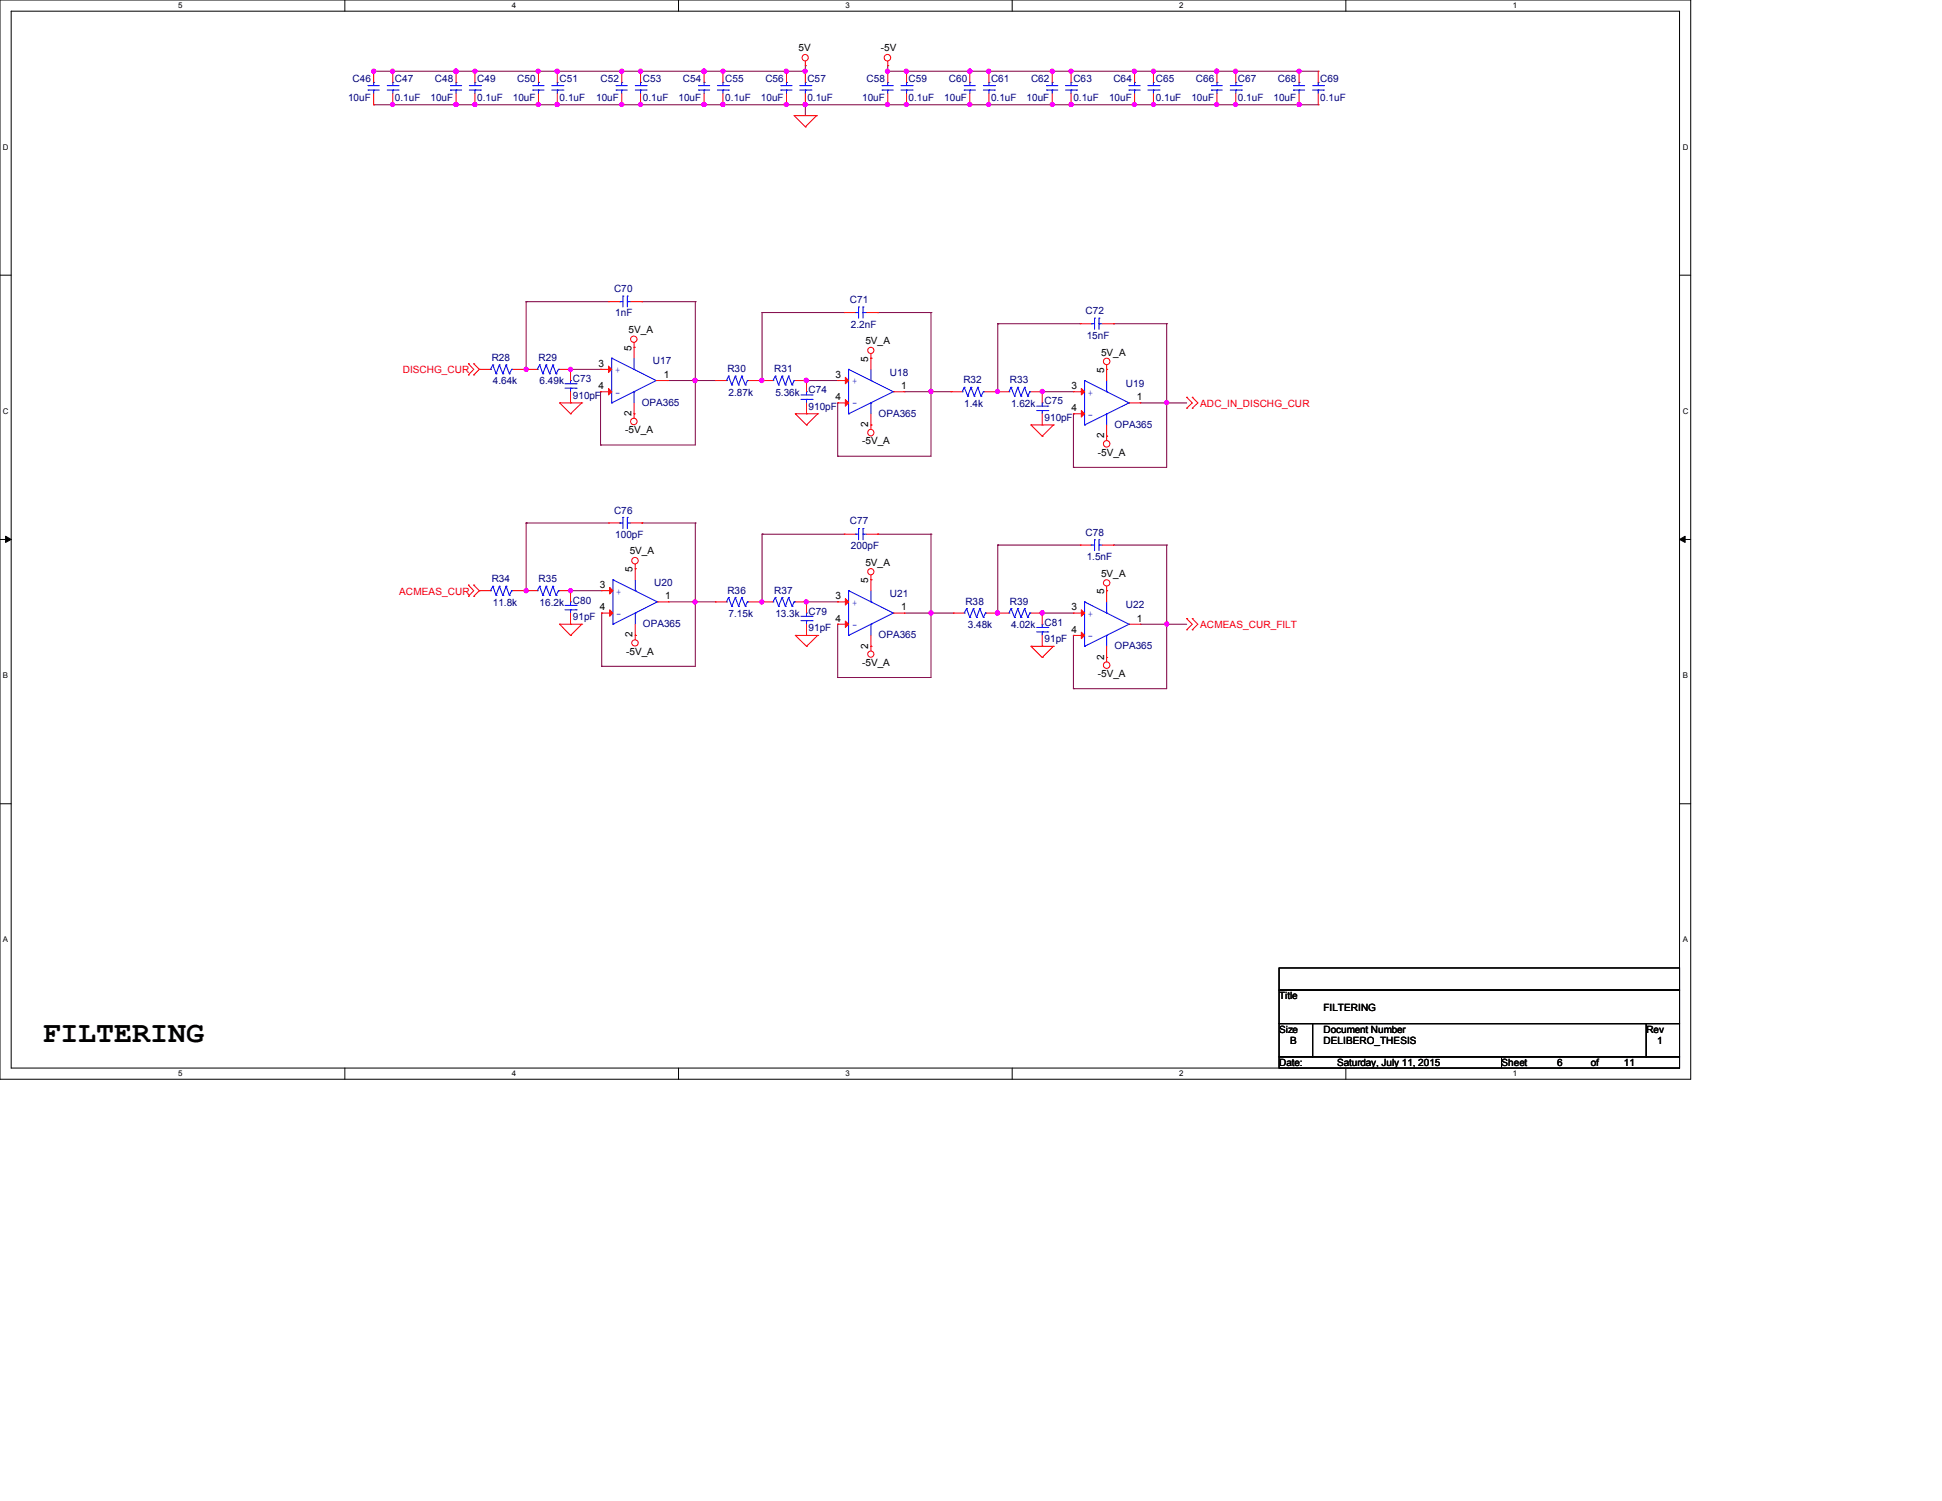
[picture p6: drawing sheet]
<svg xmlns="http://www.w3.org/2000/svg" width="279mm" height="216mm" viewBox="0 0 279 216" stroke-linecap="round" stroke-linejoin="round" font-family="sans-serif">
<path d="M0 0h243.2v155.2h-243.2zM1.6 1.6h240v152h-240z" fill="none" stroke="#000" stroke-width=".14"/>
<g fill="#fff">
<path d="M25.6 .2h.6v1.2h-.6z"/>
<path d="M25.6 153.8h.6v1.2h-.6z"/>
</g>
<path d="M49.6 0v1.6M49.6 153.6v1.6" fill="none" stroke="#000" stroke-width=".14"/>
<g fill="#fff">
<path d="M73.6 .2h.6v1.2h-.6z"/>
<path d="M73.6 153.8h.6v1.2h-.6z"/>
</g>
<path d="M97.6 0v1.6M97.6 153.6v1.6" fill="none" stroke="#000" stroke-width=".14"/>
<g fill="#fff">
<path d="M121.6 .2h.6v1.2h-.6z"/>
<path d="M121.6 153.8h.6v1.2h-.6z"/>
</g>
<path d="M145.6 0v1.6M145.6 153.6v1.6" fill="none" stroke="#000" stroke-width=".14"/>
<g fill="#fff">
<path d="M169.6 .2h.6v1.2h-.6z"/>
<path d="M169.6 153.8h.6v1.2h-.6z"/>
</g>
<path d="M193.6 0v1.6M193.6 153.6v1.6" fill="none" stroke="#000" stroke-width=".14"/>
<g fill="#fff">
<path d="M217.6 .2h.6v1.2h-.6z"/>
<path d="M217.6 153.8h.6v1.2h-.6z"/>
<path d="M.4 20.6h.8v1.2h-.8z"/>
<path d="M242.1 20.6h.7v1.2h-.7z"/>
<path d="M.4 58.5h.8v1.2h-.8z"/>
<path d="M242.1 58.5h.7v1.2h-.7z"/>
</g>
<path d="M0 39.6h1.6M241.6 39.6h1.6" fill="none" stroke="#000" stroke-width=".14"/>
<g fill="#fff">
<path d="M.4 96.6h.7v1.1h-.7z"/>
<path d="M242.1 96.6h.7v1.1h-.7z"/>
</g>
<path d="M0 77.6h1.6M241.6 77.6h1.6" fill="none" stroke="#000" stroke-width=".14"/>
<path d="M.8 77.1l.8 .5-.8 .4zM241.6 77.6l.8-.5v.9z" fill="#000" stroke="#000" stroke-width=".14"/>
<g fill="#fff">
<path d="M.4 134.6h.7v1.2h-.7z"/>
<path d="M242.1 134.6h.7v1.2h-.7z"/>
</g>
<path d="M0 115.6h1.6M241.6 115.6h1.6M184 139.2h57.6v3.2h-57.6zM184 142.4h57.6v4.8h-57.6zM184 147.2h4.8v4.8h-4.8zM184 152h32v1.6h-32zM188.8 147.2h48.1v4.8h-48.1zM216 152h25.6v1.6h-25.6zM236.9 147.2h4.7v4.8h-4.7z" fill="none" stroke="#000" stroke-width=".14"/>
<g fill="none" stroke="#800040" stroke-width=".14">
<path d="M53.6 10.2h.1M53.8 15.1h.1M53.8 10.2h.1M53.8 15.1h135.9M56.5 10.2h.1M56.5 15.1h.1M65.6 15.1h.1M65.6 10.2h.1M68.3 15.1h.1M68.3 10.2h.1M77.5 10.2h.1M77.5 15.1h.1"/>
<path d="M80.2 10.2h.1M80.2 15.1h.1M89.5 15.1h.1M89.5 10.2h.1M92.2 10.2h.1M92.2 15.1h.1M101.3 15.1h.1M101.3 10.2h.1M104 15.1h.1M104 10.2h.1M113.2 10.2h.1M113.2 15.1h.1"/>
<path d="M115.9 15.1h.1M115.9 9.4h.1M115.9 9.4v.8h-62.3M115.9 15.1v1.5M127.7 9.4h.1M127.7 10.2h.1M127.7 15.1h.1M127.7 9.4v.8M127.7 10.2h62M130.4 15.1h.1M130.4 10.2h.1M139.5 15.1h.1"/>
<path d="M139.5 10.2h.1M142.3 15.1h.1M142.3 10.2h.1M151.4 10.2h.1M151.4 15.1h.1M154.1 15.1h.1M154.1 10.2h.1M163.2 15.1h.1M163.2 10.2h.1M165.9 10.2h.1M165.9 15.1h.1M175.1 15.1h.1"/>
<path d="M175.1 10.2h.1M177.8 15.1h.1M177.8 10.2h.1M186.9 15.1h.1M186.9 10.2h.1M75.4 53.1h.1M75.7 43.4h.1M75.7 43.4v9.7h-.3M75.7 43.4h11.8M82.1 53.1h.1M82.1 53.1h4.3M86.4 56.3h.1"/>
<path d="M86.4 56.3v7.7M92.3 43.4h.1M92.3 43.4h7.7M96 54.7h6.9M100 54.7h.1M100 43.4h.1M100 43.4v20.6h-13.6M109.3 54.7h.1M109.6 45h.1M109.6 45v9.7h-.3M109.6 45h11.9M116 54.7h.1"/>
<path d="M116 54.7h4.5M120.5 58h.1M120.5 58v7.6M126.3 45h.1M126.3 45h7.6M130.1 56.3h6.7M133.9 56.3h.1M133.9 45h.1M133.9 45v20.6h-13.4M143.2 56.3h.1M143.6 46.6h.1M143.6 46.6v9.7h-.4"/>
<path d="M143.6 46.6h11.8M149.9 56.3h.1M149.9 56.3h4.5M154.4 59.5h.1M154.4 59.5v7.7M160.2 46.6h.1M160.2 46.6h7.7M164 58h6.7M167.9 58h.1M167.9 46.6h.1M167.9 46.6v20.6h-13.5M75.7 75.2h.1"/>
<path d="M75.7 75.2v9.8h-.3M75.7 75.2h11.8M86.4 64h.1M92.3 75.2h.1M92.3 75.2h7.7M100 75.2h.1M100 75.2v20.6h-13.4M109.6 76.8h.1M109.6 76.8v9.8h-.3M109.6 76.8h11.9M120.5 65.6h.1M126.3 76.8h.1"/>
<path d="M126.3 76.8h7.6M133.9 76.8h.1M133.9 76.8v20.7h-13.4M143.6 78.4h.1M143.6 78.4v9.8M143.6 78.4h11.8M154.4 67.2h.1M160.2 78.4h.1M160.2 78.4h7.7M167.9 78.4h.1M167.9 78.4v20.7h-13.5M75.4 85h.1"/>
<path d="M82.1 85h.1M82.1 85h4.5M86.6 88.2h.1M86.6 95.8h.1M86.6 88.2v7.6M96.2 86.6h6.7M100 86.6h.1M109.3 86.6h.1M116 86.6h.1M116 86.6h4.5M120.5 97.5h.1M120.5 89.8h.1"/>
<path d="M120.5 89.8v7.7M130.1 88.2h7.1M133.9 88.2h.1M149.9 88.2h.1M149.9 88.2h4.5M154.4 91.4h.1M154.4 99.1h.1M154.4 91.4v7.7M164 89.8h6.7M167.9 89.8h.1"/>
</g>
<g fill="#f0f" stroke="#f0f" stroke-width=".14">
<circle cx="127.7" cy="15" r=".3"/>
<circle cx="115.8" cy="15" r=".3"/>
<circle cx="130.4" cy="15" r=".3"/>
<circle cx="127.7" cy="10.2" r=".3"/>
<circle cx="82.1" cy="53.1" r=".3"/>
<circle cx="75.7" cy="53.1" r=".3"/>
<circle cx="100" cy="54.7" r=".31"/>
<circle cx="116" cy="54.7" r=".31"/>
<circle cx="109.6" cy="54.7" r=".31"/>
<circle cx="133.9" cy="56.3" r=".3"/>
<circle cx="149.9" cy="56.3" r=".3"/>
<circle cx="167.9" cy="57.9" r=".3"/>
<circle cx="143.5" cy="56.3" r=".3"/>
<circle cx="154.1" cy="15" r=".3"/>
<circle cx="139.5" cy="15" r=".3"/>
<circle cx="139.5" cy="10.2" r=".3"/>
<circle cx="130.4" cy="10.2" r=".3"/>
<circle cx="154.1" cy="10.2" r=".3"/>
<circle cx="104" cy="15" r=".3"/>
<circle cx="89.5" cy="15" r=".3"/>
<circle cx="101.3" cy="15" r=".31"/>
<circle cx="101.3" cy="10.2" r=".31"/>
<circle cx="92.2" cy="10.2" r=".3"/>
<circle cx="115.8" cy="10.2" r=".3"/>
<circle cx="113.1" cy="10.2" r=".3"/>
<circle cx="92.2" cy="15" r=".3"/>
<circle cx="113.1" cy="15" r=".3"/>
<circle cx="104" cy="10.2" r=".3"/>
<circle cx="89.5" cy="10.2" r=".3"/>
<circle cx="167.9" cy="89.7" r=".3"/>
<circle cx="149.9" cy="88.2" r=".31"/>
<circle cx="143.5" cy="88.2" r=".31"/>
<circle cx="82.1" cy="85" r=".3"/>
<circle cx="75.7" cy="85" r=".3"/>
<circle cx="100" cy="86.6" r=".3"/>
<circle cx="116" cy="86.6" r=".3"/>
<circle cx="133.9" cy="88.2" r=".31"/>
<circle cx="109.6" cy="86.6" r=".3"/>
<circle cx="68.3" cy="15" r=".3"/>
<circle cx="65.6" cy="15" r=".31"/>
<circle cx="65.6" cy="10.2" r=".31"/>
<circle cx="56.5" cy="10.2" r=".3"/>
<circle cx="77.4" cy="10.2" r=".3"/>
<circle cx="56.5" cy="15" r=".3"/>
<circle cx="77.4" cy="15" r=".3"/>
<circle cx="68.3" cy="10.2" r=".3"/>
<circle cx="53.8" cy="10.2" r=".3"/>
<circle cx="80.2" cy="10.2" r=".31"/>
<circle cx="80.2" cy="15" r=".31"/>
<circle cx="177.8" cy="15" r=".3"/>
<circle cx="163.2" cy="15" r=".3"/>
<circle cx="186.9" cy="15" r=".3"/>
<circle cx="175" cy="15" r=".3"/>
<circle cx="175" cy="10.2" r=".3"/>
<circle cx="165.9" cy="10.2" r=".3"/>
<circle cx="186.9" cy="10.2" r=".3"/>
<circle cx="177.8" cy="10.2" r=".3"/>
<circle cx="165.9" cy="15" r=".3"/>
<circle cx="163.2" cy="10.2" r=".3"/>
<circle cx="151.4" cy="15" r=".3"/>
<circle cx="142.2" cy="15" r=".3"/>
<circle cx="151.4" cy="10.2" r=".3"/>
<circle cx="142.2" cy="10.2" r=".3"/>
</g>
<g fill="none" stroke="#f00" stroke-width=".14">
<path d="M53.8 15.1h.1M53.8 10.2h.1M53.8 10.2v1.7M53.8 13.5v1.6M56.5 15.1h.1M56.5 10.2h.1M56.5 10.2v1.7M56.5 13.5v1.6M65.6 15.1h.1M65.6 10.2h.1M65.6 10.2v1.7M65.6 13.5v1.6"/>
<path d="M68.3 15.1h.1M68.3 10.2h.1M68.3 10.2v1.7M68.3 13.5v1.6M77.5 15.1h.1M77.5 10.2h.1M77.5 10.2v1.7M77.5 13.5v1.6M80.2 15.1h.1M80.2 10.2h.1M80.2 10.2v1.7M80.2 13.5v1.6"/>
<path d="M89.5 15.1h.1M89.5 10.2h.1M89.5 10.2v1.7M89.5 13.5v1.6M92.2 15.1h.1M92.2 10.2h.1M92.2 10.2v1.7M92.2 13.5v1.6M101.3 15.1h.1M101.3 10.2h.1M101.3 10.2v1.7M101.3 13.5v1.6"/>
<path d="M104 15.1h.1M104 10.2h.1M104 10.2v1.7M104 13.5v1.6M113.2 15.1h.1M113.2 10.2h.1M113.2 10.2v1.7M113.2 13.5v1.6M114.3 16.6h.1M114.3 16.6h3.2M114.3 16.6l1.6 1.6M115.9 9.4h.1"/>
<path d="M115.9 18.2h.1M115.9 15.1h.1M115.9 10.2h.1M115.9 8.8v.6M115.9 10.2v1.7M115.9 13.5v1.6M117.5 16.6h.1M117.5 16.6l-1.6 1.6M127.7 9.4h.1M127.7 15.1h.1M127.7 10.2h.1M127.7 8.8v.6"/>
<path d="M127.7 10.2v1.7M127.7 13.5v1.6M130.4 15.1h.1M130.4 10.2h.1M130.4 10.2v1.7M130.4 13.5v1.6M139.5 15.1h.1M139.5 10.2h.1M139.5 10.2v1.7M139.5 13.5v1.6M142.3 15.1h.1M142.3 10.2h.1"/>
<path d="M142.3 10.2v1.7M142.3 13.5v1.6M151.4 15.1h.1M151.4 10.2h.1M151.4 10.2v1.7M151.4 13.5v1.6M154.1 15.1h.1M154.1 10.2h.1M154.1 10.2v1.7M154.1 13.5v1.6M163.2 15.1h.1M163.2 10.2h.1"/>
<path d="M163.2 10.2v1.7M163.2 13.5v1.6M165.9 15.1h.1M165.9 10.2h.1M165.9 10.2v1.7M165.9 13.5v1.6M175.1 15.1h.1M175.1 10.2h.1M175.1 10.2v1.7M175.1 13.5v1.6M177.8 15.1h.1M177.8 10.2h.1"/>
<path d="M177.8 10.2v1.7M177.8 13.5v1.6M186.9 15.1h.1M186.9 10.2h.1M186.9 10.2v1.7M186.9 13.5v1.6M189.7 15.1h.1M189.7 10.2h.1M189.7 10.2v1.7M189.7 13.5v1.6M67.4 53.9h.1M67.4 52.3h.1"/>
<path d="M67.4 52.3l.8 .8-.8 .8M68.2 52.3h.1M68.2 53.9h.1M68.2 52.3l.8 .8M69 53.1h.1M69 53.1l-.8 .8M69 53.1h1.6M73.8 53.1h1.6M75.4 53.1h.1M75.7 53.1h.1M75.7 53.1h1.6M80.5 58h.1"/>
<path d="M80.5 58h3.2M80.5 58l1.6 1.5M80.5 53.1h1.6M82.1 59.5h.1M82.1 53.1h.1M82.1 58h.1M82.1 53.1v1.6M82.1 56.3v1.7M83.7 58h.1M83.7 58l-1.6 1.5M86.4 53.1h.1M86.4 56.3h.1"/>
<path d="M86.4 56.3h1.6M86.4 53.1h1.6M87.5 43.4h.1M87.5 43.4h1.7M90.7 43.4h1.6M91.2 50h.1M91.2 59.5h.1M91.2 49.3v2.2M91.2 58v2.2M92.3 43.4h.1M94.4 54.7h1.6M96 54.7h.1"/>
<path d="M102.9 54.7h.1M102.9 54.7h1.6M107.7 54.7h1.6M109.3 54.7h.1M109.6 54.7h.1M109.6 54.7h1.6M114.4 59.5h.1M114.4 59.5h3.2M114.4 59.5l1.6 1.6M114.4 54.7h1.6M116 54.7h.1M116 59.5h.1"/>
<path d="M116 54.7v1.6M116 58v1.5M117.6 59.5h.1M117.6 59.5l-1.6 1.6M120.5 54.7h.1M120.5 58h.1M120.5 58h1.6M120.5 54.7h1.6M121.5 45h.1M121.5 45h1.6M124.7 45h1.6M125.3 51.5h.1"/>
<path d="M125.3 50.9v2.2M125.3 59.5v2.3M126.3 45h.1M128.5 56.3h1.6M130.1 56.3h.1M136.8 56.3h.1M136.8 56.3h1.6M141.6 56.3h1.6M143.2 56.3h.1M143.6 56.3h.1M143.6 56.3h1.6M148.3 56.3h1.6"/>
<path d="M149.9 56.3h.1M149.9 56.3v1.7M149.9 59.5v1.6M154.4 56.3h.1M154.4 59.5h.1M154.4 59.5h1.6M154.4 56.3h1.6M155.4 46.6h.1M155.4 46.6h1.6M158.6 46.6h1.6M159.2 53.1h.1M159.2 52.5v2.2"/>
<path d="M160.2 46.6h.1M162.4 58h1.6M164 58h.1M170.7 58.7h.1M170.7 57.1h.1M170.7 57.1l.8 .9-.8 .7M171.5 58.7h.1M171.5 57.1h.1M171.5 57.1l.8 .9-.8 .7M87.5 75.2h.1M87.5 75.2h1.7M90.7 75.2h1.6"/>
<path d="M92.3 75.2h.1M116 61.1h.1M121.5 76.8h.1M121.5 76.8h1.6M124.7 76.8h1.6M125.3 61.1h.1M126.3 76.8h.1M148.3 61.1h.1M148.3 61.1h3.3M148.3 61.1l1.6 1.6M149.9 62.7h.1M149.9 61.1h.1"/>
<path d="M151.6 61.1h.1M151.6 61.1l-1.7 1.6M155.4 78.4h.1M155.4 78.4h1.6M158.6 78.4h1.6M159.2 62.7h.1M159.2 61.1v2.3M160.2 78.4h.1M67.4 85.8h.1M67.4 84.2h.1M67.4 84.2l.8 .8-.8 .8M68.2 84.2h.1"/>
<path d="M68.2 85.8h.1M68.2 84.2l.8 .8M69 85h.1M69 85l-.8 .8M69 85h1.6M73.8 85h1.6M75.4 85h.1M75.7 85h.1M75.7 85h1.6M80.5 89.8h.1M80.5 89.8h3.2M80.5 89.8l1.6 1.6"/>
<path d="M80.5 85h1.6M82.1 91.4h.1M82.1 85h.1M82.1 89.8h.1M82.1 85v1.6M82.1 88.2v1.6M83.7 89.8h.1M83.7 89.8l-1.6 1.6M86.6 85h.1M86.6 88.2h.1M86.6 85h1.6M86.6 88.2h1.6"/>
<path d="M91.4 81.8h.1M91.4 91.4h.1M91.4 81.2v2.2M91.4 89.8v2.2M94.6 86.6h1.6M96.2 86.6h.1M102.9 86.6h.1M102.9 86.6h1.6M107.7 86.6h1.6M109.3 86.6h.1M109.6 86.6h.1M109.6 86.6h1.6"/>
<path d="M114.4 91.4h.1M114.4 91.4h3.2M114.4 91.4l1.6 1.6M114.4 86.6h1.6M116 93h.1M116 91.4h.1M116 86.6h.1M116 86.6v1.6M116 89.8v1.6M117.6 91.4h.1M117.6 91.4l-1.6 1.6M120.5 86.6h.1"/>
<path d="M120.5 89.8h.1M120.5 89.8h1.6M120.5 86.6h1.6M125.3 83.4h.1M125.3 93h.1M125.3 82.7v2.3M125.3 91.4v2.2M128.5 88.2h1.6M130.1 88.2h.1M137.2 88.2h.1M137.2 88.2h1.5M141.9 88.2h3.3"/>
<path d="M143.6 88.2h.1M148.3 93h.1M148.3 93h3.3M148.3 93l1.6 1.6M148.3 88.2h1.6M149.9 94.6h.1M149.9 93h.1M149.9 88.2h.1M149.9 88.2v1.6M149.9 91.4v1.6M151.6 93h.1M151.6 93l-1.7 1.6"/>
<path d="M154.4 88.2h.1M154.4 91.4h.1M154.4 91.4h1.6M154.4 88.2h1.6M159.2 85h.1M159.2 94.6h.1M159.2 84.3v2.3M159.2 93v2.2M162.4 89.8h1.6M164 89.8h.1M170.7 90.6h.1M170.7 89h.1"/>
<path d="M170.7 89l.8 .8-.8 .8M171.5 90.6h.1M171.5 89h.1M171.5 89l.8 .8-.8 .8"/>
<circle cx="115.8" cy="8.3" r=".46"/>
<circle cx="127.7" cy="8.3" r=".47"/>
<circle cx="91.2" cy="48.8" r=".46"/>
<circle cx="125.3" cy="50.4" r=".44"/>
<circle cx="159.2" cy="52" r=".47"/>
<circle cx="91.2" cy="60.6" r=".47"/>
<circle cx="125.3" cy="62.2" r=".46"/>
<circle cx="159.2" cy="63.8" r=".47"/>
<circle cx="91.4" cy="80.6" r=".47"/>
<circle cx="91.4" cy="92.5" r=".46"/>
<circle cx="125.3" cy="82.2" r=".44"/>
<circle cx="125.3" cy="94.1" r=".44"/>
<circle cx="159.2" cy="95.7" r=".47"/>
<circle cx="159.2" cy="83.8" r=".46"/>
</g>
<g fill="none" stroke="#00f" stroke-width=".14">
<path d="M53 13h.1M53 12.3h.1M53 13h1.6M53 12.3h1.6M53.8 11.9h.1M53.8 13h.1M53.8 11.9v.4M53.8 13v.5M55.7 13h1.6M55.7 12.3h1.6M56.5 11.9h.1M56.5 13h.1"/>
<path d="M56.5 11.9v.4M56.5 13v.5M57.3 13h.1M57.3 12.3h.1M64.8 13h.1M64.8 12.3h.1M64.8 13h1.6M64.8 12.3h1.6M65.6 11.9h.1M65.6 13h.1M65.6 11.9v.4M65.6 13v.5"/>
<path d="M67.5 13h1.6M67.5 12.3h1.6M68.3 11.9h.1M68.3 13h.1M68.3 11.9v.4M68.3 13v.5M69.1 13h.1M69.1 12.3h.1M76.7 13h.1M76.7 12.3h.1M76.7 13h1.6M76.7 12.3h1.6"/>
<path d="M77.5 11.9h.1M77.5 13h.1M77.5 11.9v.4M77.5 13v.5M79.4 13h1.6M79.4 12.3h1.6M80.2 11.9h.1M80.2 13h.1M80.2 11.9v.4M80.2 13v.5M81 13h.1M81 12.3h.1"/>
<path d="M88.6 13h.1M88.6 12.3h.1M88.6 13h1.7M88.6 12.3h1.7M89.5 11.9h.1M89.5 13h.1M89.5 11.9v.4M89.5 13v.5M91.4 13h1.6M91.4 12.3h1.6M92.2 11.9h.1M92.2 13h.1"/>
<path d="M92.2 11.9v.4M92.2 13v.5M93 13h.1M93 12.3h.1M100.5 13h.1M100.5 12.3h.1M100.5 13h1.6M100.5 12.3h1.6M101.3 11.9h.1M101.3 13h.1M101.3 11.9v.4M101.3 13v.5"/>
<path d="M103.2 13h1.6M103.2 12.3h1.6M104 11.9h.1M104 13h.1M104 11.9v.4M104 13v.5M104.8 13h.1M104.8 12.3h.1M112.4 13h.1M112.4 12.3h.1M112.4 13h1.6M112.4 12.3h1.6"/>
<path d="M113.2 11.9h.1M113.2 13h.1M113.2 11.9v.4M113.2 13v.5M115.1 13h1.6M115.1 12.3h1.6M115.9 11.9h.1M115.9 13h.1M115.9 11.9v.4M115.9 13v.5M116.7 13h.1M116.7 12.3h.1"/>
<path d="M126.9 13h.1M126.9 12.3h.1M126.9 13h1.6M126.9 12.3h1.6M127.7 11.9h.1M127.7 13h.1M127.7 11.9v.4M127.7 13v.5M129.6 13h1.6M129.6 12.3h1.6M130.4 11.9h.1M130.4 13h.1"/>
<path d="M130.4 11.9v.4M130.4 13v.5M131.2 13h.1M131.2 12.3h.1M138.7 13h.1M138.7 12.3h.1M138.7 13h1.6M138.7 12.3h1.6M139.5 11.9h.1M139.5 13h.1M139.5 11.9v.4M139.5 13v.5"/>
<path d="M141.5 13h1.6M141.5 12.3h1.6M142.3 11.9h.1M142.3 13h.1M142.3 11.9v.4M142.3 13v.5M143.1 13h.1M143.1 12.3h.1M150.6 13h.1M150.6 12.3h.1M150.6 13h1.6M150.6 12.3h1.6"/>
<path d="M151.4 11.9h.1M151.4 13h.1M151.4 11.9v.4M151.4 13v.5M153.3 13h1.6M153.3 12.3h1.6M154.1 11.9h.1M154.1 13h.1M154.1 11.9v.4M154.1 13v.5M154.9 13h.1M154.9 12.3h.1"/>
<path d="M162.4 13h.1M162.4 12.3h.1M162.4 13h1.6M162.4 12.3h1.6M163.2 11.9h.1M163.2 13h.1M163.2 11.9v.4M163.2 13v.5M165.1 13h1.7M165.1 12.3h1.7M165.9 11.9h.1M165.9 13h.1"/>
<path d="M165.9 11.9v.4M165.9 13v.5M166.8 13h.1M166.8 12.3h.1M174.3 13h.1M174.3 12.3h.1M174.3 13h1.6M174.3 12.3h1.6M175.1 11.9h.1M175.1 13h.1M175.1 11.9v.4M175.1 13v.5"/>
<path d="M177 13h1.6M177 12.3h1.6M177.8 11.9h.1M177.8 13h.1M177.8 11.9v.4M177.8 13v.5M178.6 13h.1M178.6 12.3h.1M186.1 13h.1M186.1 12.3h.1M186.1 13h1.6M186.1 12.3h1.6"/>
<path d="M186.9 11.9h.1M186.9 13h.1M186.9 11.9v.4M186.9 13v.5M188.8 13h1.6M188.8 12.3h1.6M189.7 11.9h.1M189.7 13h.1M189.7 11.9v.4M189.7 13v.5M190.4 13h.1M190.4 12.3h.1"/>
<path d="M70.6 53.1h.1M70.9 52.5h.1M70.9 52.5l.5 1.3M70.9 52.5l-.3 .6M71.4 53.8h.1M71.8 52.5h.1M71.8 52.5l.5 1.3M71.8 52.5l-.4 1.3M72.3 53.8h.1M72.8 52.5h.1M72.8 52.5l.5 1.3M72.8 52.5l-.5 1.3"/>
<path d="M73.3 53.8h.1M73.6 53.1h.1M73.6 53.1l-.3 .7M73.6 53.1h.2M77.3 53.1h.1M77.6 52.5h.1M77.6 52.5l.5 1.3M77.6 52.5l-.3 .6M78.1 53.8h.1M78.6 52.5h.1M78.6 52.5l.5 1.3M78.6 52.5l-.5 1.3"/>
<path d="M79.1 53.8h.1M79.5 52.5h.1M79.5 52.5l.5 1.3M79.5 52.5l-.4 1.3M80 53.8h.1M80.3 53.1h.1M80.3 53.1h.2M80.3 53.1l-.3 .7M81.3 55.8h1.6M81.3 55.2h1.6M82.1 54.7h.1M82.1 55.8h.1"/>
<path d="M82.1 54.7v.5M82.1 55.8v.5M82.9 55.8h.1M82.9 55.2h.1M88 58h.1M88 51.5h.1M88 51.5v6.5M88 51.5l6.4 3.2M89.2 43.4h.1M89.2 43.4h.4M89.6 42.6h.1M89.6 42.6v1.6"/>
<path d="M90.3 42.6h.1M90.3 43.4h.1M90.3 42.6v1.6M90.3 43.4h.4M91.2 56.3h.1M91.2 53.1h.1M91.2 51.5v1.6M91.2 56.3v1.7M94.4 54.7h.1M94.4 54.7l-6.4 3.3M104.5 54.7h.1M104.8 54.1h.1"/>
<path d="M104.8 54.1l.5 1.3M104.8 54.1l-.3 .6M105.3 55.4h.1M105.8 54.1h.1M105.8 54.1l.5 1.3M105.8 54.1l-.5 1.3M106.3 55.4h.1M106.7 54.1h.1M106.7 54.1l.5 1.3M106.7 54.1l-.4 1.3M107.2 55.4h.1M107.5 54.7h.1"/>
<path d="M107.5 54.7h.2M107.5 54.7l-.3 .7M111.2 54.7h.1M111.5 54.1h.1M111.5 54.1l.5 1.3M111.5 54.1l-.3 .6M112 55.4h.1M112.5 54.1h.1M112.5 54.1l.5 1.3M112.5 54.1l-.5 1.3M113 55.4h.1M113.5 54.1h.1"/>
<path d="M113.5 54.1l.5 1.3M113.5 54.1l-.5 1.3M114 55.4h.1M114.3 54.7h.1M114.3 54.7l-.3 .7M115.2 57.4h1.6M115.2 56.8h1.6M116 56.3h.1M116 57.4h.1M116 56.3v.5M116 57.4v.6M116.8 57.4h.1"/>
<path d="M116.8 56.8h.1M122.1 59.5h.1M122.1 53.1h.1M122.1 53.1v6.4M122.1 53.1l6.4 3.2M123.1 45h.1M123.1 45h.4M123.5 44.2h.1M123.5 44.2v1.6M124.2 44.2h.1M124.2 45h.1M124.2 44.2v1.6"/>
<path d="M124.2 45h.5M125.3 58h.1M125.3 54.7h.1M125.3 53.1v1.6M125.3 58v1.5M128.5 56.3h.1M128.5 56.3l-6.4 3.2M138.4 56.3h.1M138.7 55.7h.1M138.7 55.7l.5 1.3M138.7 55.7l-.3 .6M139.2 57h.1"/>
<path d="M139.7 55.7h.1M139.7 55.7l.5 1.3M139.7 55.7l-.5 1.3M140.2 57h.1M140.7 55.7h.1M140.7 55.7l.4 1.3M140.7 55.7l-.5 1.3M141.1 57h.1M141.5 56.3h.1M141.5 56.3l-.4 .7M145.2 56.3h.1M145.5 55.7h.1"/>
<path d="M145.5 55.7l.5 1.3M145.5 55.7l-.3 .6M146 57h.1M146.4 55.7h.1M146.4 55.7l.5 1.3M146.4 55.7l-.4 1.3M146.9 57h.1M147.4 55.7h.1M147.4 55.7l.5 1.3M147.4 55.7l-.5 1.3M147.9 57h.1M148.2 56.3h.1"/>
<path d="M148.2 56.3l-.3 .7M149.1 59.1h1.6M149.1 58.4h1.6M149.9 58h.1M149.9 59.1h.1M149.9 58v.4M149.9 59.1v.4M150.7 59.1h.1M150.7 58.4h.1M156 54.7h.1M156 54.7v6.4M156 54.7l6.4 3.3"/>
<path d="M157 46.6h.1M157 46.6h.5M157.5 45.8h.1M157.5 45.8v1.6M158.1 45.8h.1M158.1 46.6h.1M158.1 45.8v1.6M158.1 46.6h.5M159.2 59.5h.1M159.2 56.3h.1M159.2 54.7v1.6M159.2 59.5v1.6"/>
<path d="M162.4 58h.1M162.4 58l-6.4 3.1M89.2 75.2h.1M89.2 75.2h.4M89.6 74.4h.1M89.6 74.4v1.6M90.3 74.4h.1M90.3 75.2h.1M90.3 74.4v1.6M90.3 75.2h.4M123.1 76.8h.1M123.1 76.8h.4"/>
<path d="M123.5 76h.1M123.5 76v1.6M124.2 76h.1M124.2 76.8h.1M124.2 76v1.6M124.2 76.8h.5M156 61.1h.1M157 78.4h.1M157 78.4h.5M157.5 77.6h.1M157.5 77.6v1.6M158.1 77.6h.1"/>
<path d="M158.1 78.4h.1M158.1 77.6v1.6M158.1 78.4h.5M70.6 85h.1M70.9 84.3h.1M70.9 84.3l.5 1.3M70.9 84.3l-.3 .7M71.4 85.6h.1M71.8 84.3h.1M71.8 84.3l.5 1.3M71.8 84.3l-.4 1.3M72.3 85.6h.1"/>
<path d="M72.8 84.3h.1M72.8 84.3l.5 1.3M72.8 84.3l-.5 1.3M73.3 85.6h.1M73.6 85h.1M73.6 85l-.3 .6M73.6 85h.2M77.3 85h.1M77.6 84.3h.1M77.6 84.3l.5 1.3M77.6 84.3l-.3 .7M78.1 85.6h.1"/>
<path d="M78.6 84.3h.1M78.6 84.3l.5 1.3M78.6 84.3l-.5 1.3M79.1 85.6h.1M79.5 84.3h.1M79.5 84.3l.5 1.3M79.5 84.3l-.4 1.3M80 85.6h.1M80.3 85h.1M80.3 85h.2M80.3 85l-.3 .6M81.3 87.7h1.6"/>
<path d="M81.3 87.1h1.6M82.1 86.6h.1M82.1 87.7h.1M82.1 86.6v.5M82.1 87.7v.5M82.9 87.7h.1M82.9 87.1h.1M88.2 89.8h.1M88.2 83.4h.1M88.2 83.4v6.4M88.2 83.4l6.4 3.2M91.4 88.2h.1"/>
<path d="M91.4 85h.1M91.4 83.4v1.6M91.4 88.2v1.6M94.6 86.6h.1M94.6 86.6l-6.4 3.2M104.5 86.6h.1M104.8 85.9h.1M104.8 85.9l.5 1.3M104.8 85.9l-.3 .7M105.3 87.2h.1M105.8 85.9h.1M105.8 85.9l.5 1.3"/>
<path d="M105.8 85.9l-.5 1.3M106.3 87.2h.1M106.7 85.9h.1M106.7 85.9l.5 1.3M106.7 85.9l-.4 1.3M107.2 87.2h.1M107.5 86.6h.1M107.5 86.6l-.3 .6M107.5 86.6h.2M111.2 86.6h.1M111.5 85.9h.1M111.5 85.9l.5 1.3"/>
<path d="M111.5 85.9l-.3 .7M112 87.2h.1M112.5 85.9h.1M112.5 85.9l.5 1.3M112.5 85.9l-.5 1.3M113 87.2h.1M113.5 85.9h.1M113.5 85.9l.5 1.3M113.5 85.9l-.5 1.3M114 87.2h.1M114.3 86.6h.1M114.3 86.6l-.3 .6"/>
<path d="M115.2 89.3h1.6M115.2 88.6h1.6M116 88.2h.1M116 89.3h.1M116 88.2v.4M116 89.3v.5M116.8 89.3h.1M116.8 88.6h.1M122.1 91.4h.1M122.1 85h.1M122.1 85v6.4M122.1 85l6.4 3.2"/>
<path d="M125.3 89.8h.1M125.3 86.6h.1M125.3 85v1.6M125.3 89.8v1.6M128.5 88.2h.1M128.5 88.2l-6.4 3.2M138.7 88.2h.1M139.1 87.5h.1M139.1 87.5l.4 1.3M139.1 87.5l-.4 .7M139.5 88.8h.1M140 87.5h.1"/>
<path d="M140 87.5l.5 1.3M140 87.5l-.5 1.3M140.5 88.8h.1M141 87.5h.1M141 87.5l.5 1.3M141 87.5l-.5 1.3M141.5 88.8h.1M141.8 88.2h.1M141.8 88.2l-.3 .6M145.2 88.2h.1M145.5 87.5h.1M145.5 87.5l.5 1.3"/>
<path d="M145.5 87.5l-.3 .7M146 88.8h.1M146.4 87.5h.1M146.4 87.5l.5 1.3M146.4 87.5l-.4 1.3M146.9 88.8h.1M147.4 87.5h.1M147.4 87.5l.5 1.3M147.4 87.5l-.5 1.3M147.9 88.8h.1M148.2 88.2h.1M148.2 88.2l-.3 .6"/>
<path d="M149.1 90.9h1.6M149.1 90.3h1.6M149.9 89.8h.1M149.9 90.9h.1M149.9 89.8v.5M149.9 90.9v.5M150.7 90.9h.1M150.7 90.3h.1M156 93h.1M156 86.6h.1M156 86.6v6.4M156 86.6l6.4 3.2"/>
<path d="M159.2 91.4h.1M159.2 88.2h.1M159.2 86.6v1.6M159.2 91.4v1.6M162.4 89.8h.1M162.4 89.8l-6.4 3.2"/>
</g>
<g fill="#f00" stroke="#f00" stroke-width=".14">
<path d="M87.7 84.5l.5 .5-.5 .4z"/>
<path d="M87.7 87.7l.5 .5-.5 .4z"/>
<path d="M121.6 54.3l.5 .4-.5 .5z"/>
<path d="M121.6 57.5l.5 .5-.5 .4z"/>
<path d="M155.6 87.7l.4 .5-.4 .4z"/>
<path d="M155.6 90.9l.4 .5-.4 .5z"/>
<path d="M121.6 86.1l.5 .5-.5 .4z"/>
<path d="M121.6 89.3l.5 .5-.5 .5z"/>
<path d="M87.5 52.7l.5 .4-.5 .5z"/>
<path d="M87.5 55.9l.5 .4-.5 .5z"/>
<path d="M155.6 55.9l.4 .4-.4 .5z"/>
<path d="M155.6 59.1l.4 .4-.4 .5z"/>
</g>
<text font-size="4.3" x="6.1" y="149.9">FILTERING</text>
<g font-size="1.4" fill="#000080">
<text x="50.7" y="11.8">C46</text>
<text x="56.8" y="11.8">C47</text>
<text x="62.6" y="11.8">C48</text>
<text x="68.7" y="11.8">C49</text>
<text x="74.4" y="11.8">C50</text>
<text x="80.5" y="11.8">C51</text>
<text x="86.4" y="11.8">C52</text>
<text x="92.5" y="11.8">C53</text>
<text x="98.3" y="11.8">C54</text>
<text x="104.4" y="11.8">C55</text>
<text x="110.1" y="11.8">C56</text>
<text x="116.2" y="11.8">C57</text>
<text x="124.7" y="11.8">C58</text>
<text x="130.7" y="11.8">C59</text>
<text x="136.5" y="11.8">C60</text>
<text x="142.6" y="11.8">C61</text>
<text x="148.3" y="11.8">C62</text>
<text x="154.4" y="11.8">C63</text>
<text x="160.2" y="11.8">C64</text>
<text x="166.3" y="11.8">C65</text>
<text x="172" y="11.8">C66</text>
<text x="178.1" y="11.8">C67</text>
<text x="183.9" y="11.8">C68</text>
<text x="190" y="11.8">C69</text>
<text x="50.1" y="14.5">10uF</text>
<text x="56.8" y="14.5">0.1uF</text>
<text x="61.9" y="14.5">10uF</text>
<text x="68.7" y="14.5">0.1uF</text>
<text x="73.8" y="14.5">10uF</text>
<text x="80.5" y="14.5">0.1uF</text>
<text x="85.8" y="14.5">10uF</text>
<text x="92.5" y="14.5">0.1uF</text>
<text x="97.6" y="14.5">10uF</text>
<text x="104.4" y="14.5">0.1uF</text>
<text x="109.5" y="14.5">10uF</text>
<text x="116.2" y="14.5">0.1uF</text>
<text x="124" y="14.5">10uF</text>
<text x="130.7" y="14.5">0.1uF</text>
<text x="135.9" y="14.5">10uF</text>
<text x="142.6" y="14.5">0.1uF</text>
<text x="147.7" y="14.5">10uF</text>
<text x="154.4" y="14.5">0.1uF</text>
<text x="159.6" y="14.5">10uF</text>
<text x="166.3" y="14.5">0.1uF</text>
<text x="171.4" y="14.5">10uF</text>
<text x="178.1" y="14.5">0.1uF</text>
<text x="183.2" y="14.5">10uF</text>
<text x="190" y="14.5">0.1uF</text>
<text x="88.4" y="42">C70</text>
<text x="88.5" y="45.5">1nF</text>
<text x="122.3" y="43.6">C71</text>
<text x="122.4" y="47.1">2.2nF</text>
<text x="156.2" y="45.2">C72</text>
<text x="70.7" y="51.9">R28</text>
<text x="77.5" y="51.9">R29</text>
<text x="93.9" y="52.4">U17</text>
<text x="104.7" y="53.5">R30</text>
<text x="111.4" y="53.5">R31</text>
<text x="156.3" y="48.7">15nF</text>
<text x="70.9" y="55.3">4.64k</text>
<text x="77.6" y="55.3">6.49k</text>
<text x="82.4" y="55">C73</text>
<text x="82.4" y="57.4">910pF</text>
<text x="92.3" y="58.3">OPA365</text>
<text x="104.8" y="56.9">2.87k</text>
<text x="111.6" y="56.9">5.36k</text>
<text x="116.3" y="56.6">C74</text>
<text x="116.3" y="59">910pF</text>
<text x="126.4" y="59.9">OPA365</text>
<text x="128" y="54">U18</text>
<text x="138.6" y="55.1">R32</text>
<text x="138.7" y="58.5">1.4k</text>
<text x="145.3" y="55.1">R33</text>
<text x="145.5" y="58.5">1.62k</text>
<text x="150.3" y="58.2">C75</text>
<text x="162" y="55.6">U19</text>
<text x="150.3" y="60.6">910pF</text>
<text x="160.4" y="61.5">OPA365</text>
<text x="88.4" y="73.9">C76</text>
<text x="88.5" y="77.4">100pF</text>
<text x="122.3" y="75.4">C77</text>
<text x="156.2" y="77">C78</text>
<text x="70.7" y="83.8">R34</text>
<text x="77.5" y="83.8">R35</text>
<text x="122.4" y="79">200pF</text>
<text x="156.3" y="80.6">1.5nF</text>
<text x="70.9" y="87.1">11.8k</text>
<text x="77.6" y="87.1">16.2k</text>
<text x="82.4" y="86.8">C80</text>
<text x="82.4" y="89.2">91pF</text>
<text x="94.1" y="84.2">U20</text>
<text x="104.7" y="85.4">R36</text>
<text x="104.8" y="88.7">7.15k</text>
<text x="111.4" y="85.4">R37</text>
<text x="111.6" y="88.7">13.3k</text>
<text x="116.3" y="88.4">C79</text>
<text x="128" y="85.9">U21</text>
<text x="138.9" y="87">R38</text>
<text x="145.3" y="87">R39</text>
<text x="162" y="87.5">U22</text>
<text x="92.5" y="90.2">OPA365</text>
<text x="116.3" y="90.8">91pF</text>
<text x="126.4" y="91.8">OPA365</text>
<text x="139.2" y="90.3">3.48k</text>
<text x="145.5" y="90.3">4.02k</text>
<text x="150.3" y="90">C81</text>
<text x="150.3" y="92.4">91pF</text>
<text x="160.4" y="93.4">OPA365</text>
</g>
<g font-size="1.4">
<text x="114.9" y="7.3">5V</text>
<text x="126.8" y="7.3">-5V</text>
<text x="90.4" y="47.9">5V_A</text>
<text x="86.1" y="52.7">3</text>
<text x="90.9" y="50.4" transform="rotate(-90 90.9 50.4)">5</text>
<text x="124.5" y="49.5">5V_A</text>
<text x="124.9" y="52" transform="rotate(-90 124.9 52)">5</text>
<text x="158.4" y="51.1">5V_A</text>
<text x="158.8" y="53.6" transform="rotate(-90 158.8 53.6)">5</text>
<text x="86.1" y="56">4</text>
<text x="90.9" y="59.9" transform="rotate(-90 90.9 59.9)">2</text>
<text x="95.5" y="54.4">1</text>
<text x="120.2" y="54.4">3</text>
<text x="120.2" y="57.6">4</text>
<text x="129.6" y="56">1</text>
<text x="154.1" y="56">3</text>
<text x="154.1" y="59.1">4</text>
<text x="163.5" y="57.6">1</text>
<text x="90" y="62.3">-5V_A</text>
<text x="124" y="63.9">-5V_A</text>
<text x="124.9" y="61.4" transform="rotate(-90 124.9 61.4)">2</text>
<text x="157.9" y="65.5">-5V_A</text>
<text x="158.8" y="63" transform="rotate(-90 158.8 63)">2</text>
<text x="90.6" y="79.8">5V_A</text>
<text x="91" y="82.3" transform="rotate(-90 91 82.3)">5</text>
<text x="124.5" y="81.4">5V_A</text>
<text x="124.9" y="83.9" transform="rotate(-90 124.9 83.9)">5</text>
<text x="158.4" y="83">5V_A</text>
<text x="86.3" y="84.6">3</text>
<text x="86.3" y="87.8">4</text>
<text x="95.7" y="86.2">1</text>
<text x="120.2" y="86.2">3</text>
<text x="120.2" y="89.4">4</text>
<text x="129.6" y="87.8">1</text>
<text x="154.1" y="87.8">3</text>
<text x="158.8" y="85.5" transform="rotate(-90 158.8 85.5)">5</text>
<text x="163.5" y="89.4">1</text>
<text x="90.1" y="94.2">-5V_A</text>
<text x="91" y="91.7" transform="rotate(-90 91 91.7)">2</text>
<text x="124" y="95.8">-5V_A</text>
<text x="124.9" y="93.3" transform="rotate(-90 124.9 93.3)">2</text>
<text x="154.1" y="91">4</text>
<text x="158.8" y="94.9" transform="rotate(-90 158.8 94.9)">2</text>
<text x="157.9" y="97.4">-5V_A</text>
<text x="184" y="143.8">Title</text>
<text x="184" y="148.6">Size</text>
<text x="190.4" y="148.6">Document Number</text>
<text x="190.4" y="145.4">FILTERING</text>
<text x="236.9" y="148.6">Rev</text>
<text x="184" y="153.4">Date:</text>
<text x="185.6" y="150.2">B</text>
<text x="190.4" y="150.2">DELIBERO_THESIS</text>
<text x="192.4" y="153.4">Saturday, July 11, 2015</text>
<text x="216" y="153.4">Sheet</text>
<text x="224" y="153.4">6</text>
<text x="228.9" y="153.4">of</text>
<text x="233.6" y="153.4">11</text>
<text x="238.4" y="150.2">1</text>
</g>
<g font-size="1.4" fill="#f00">
<text x="58" y="53.7">DISCHG_CUR</text>
<text x="172.7" y="58.5">ADC_IN_DISCHG_CUR</text>
<text x="57.4" y="85.5">ACMEAS_CUR</text>
<text x="172.7" y="90.3">ACMEAS_CUR_FILT</text>
</g>
<g font-size="1.4" fill="#00f">
<text x="88.5" y="53.7">+</text>
<text x="88.5" y="56.9">-</text>
<text x="122.6" y="55.3">+</text>
<text x="122.6" y="58.5">-</text>
<text x="156.5" y="56.9">+</text>
<text x="156.5" y="60.1">-</text>
<text x="88.6" y="85.5">+</text>
<text x="88.6" y="88.7">-</text>
<text x="122.6" y="87.1">+</text>
<text x="156.5" y="88.7">+</text>
<text x="122.6" y="90.3">-</text>
<text x="156.5" y="91.9">-</text>
</g>
<g font-size="1.1">
<text x="25.6" y="1.2">5</text>
<text x="73.6" y="1.2">4</text>
<text x="121.6" y="1.2">3</text>
<text x="169.7" y="1.2">2</text>
<text x="217.7" y="1.2">1</text>
<text x=".4" y="21.6">D</text>
<text x="242.1" y="21.6">D</text>
<text x=".4" y="59.5">C</text>
<text x="242.1" y="59.5">C</text>
<text x=".4" y="97.5">B</text>
<text x="242.1" y="97.5">B</text>
<text x=".4" y="135.6">A</text>
<text x="242.1" y="135.6">A</text>
<text x="25.6" y="154.8">5</text>
<text x="73.6" y="154.8">4</text>
<text x="121.6" y="154.8">3</text>
<text x="169.7" y="154.8">2</text>
<text x="217.7" y="154.8">1</text>
</g>
</svg>
